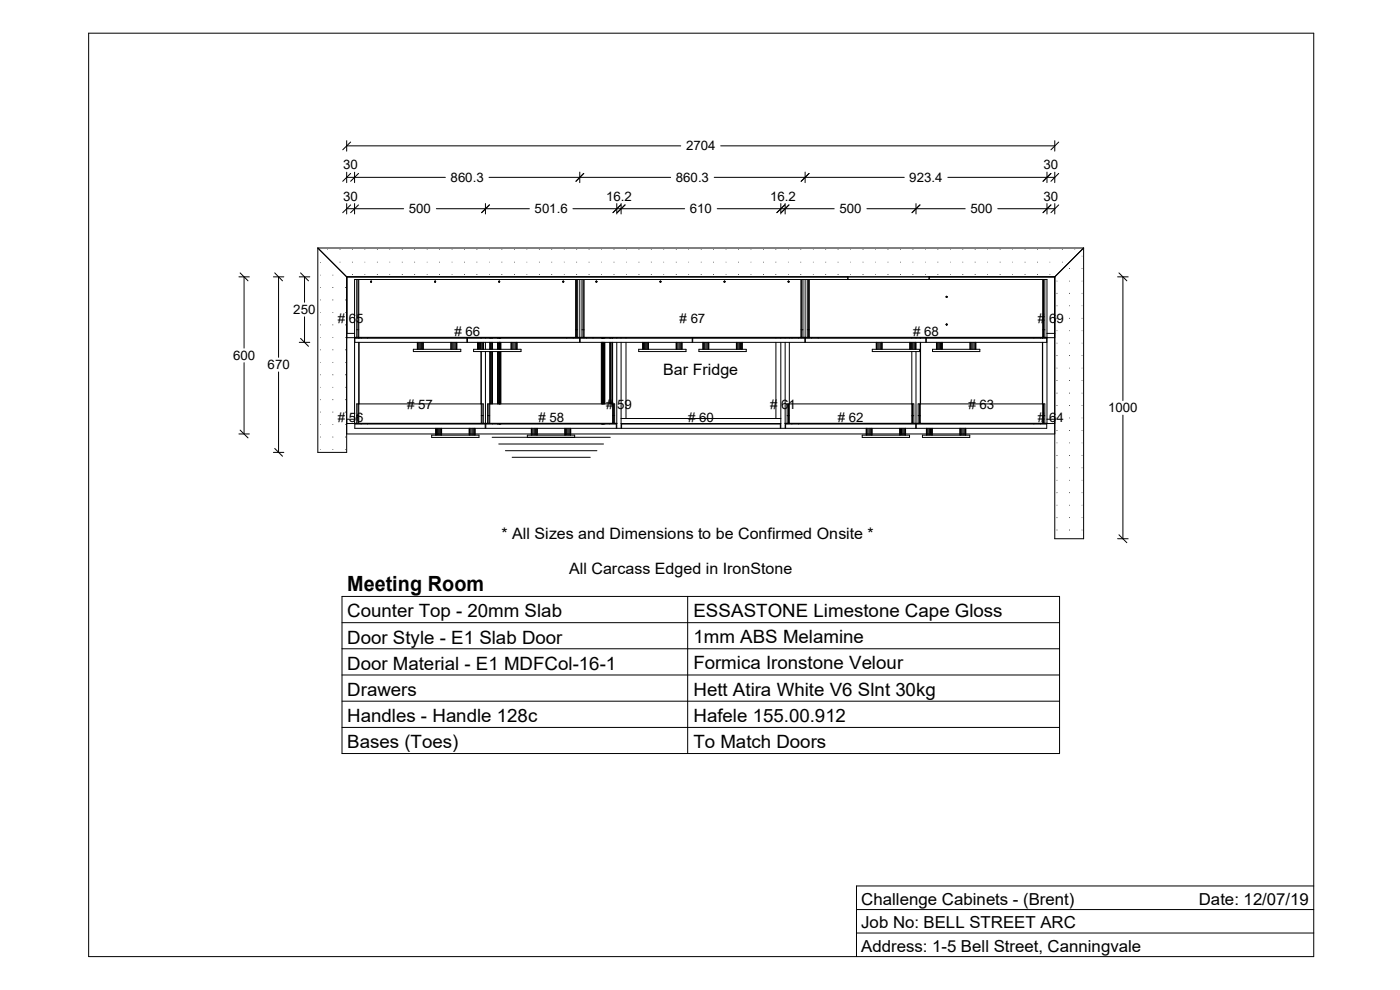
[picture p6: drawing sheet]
<svg xmlns="http://www.w3.org/2000/svg" width="297mm" height="210mm" viewBox="0 0 297 210" stroke-linecap="round" stroke-linejoin="round" font-family="sans-serif">
<g fill="none" stroke="#000" stroke-width=".21">
<path d="M18.8 7h259.9v195.9h-259.9zM73.5 29.9v2.2M73.5 36.5v2.2M73.5 37.6h21M73.5 30.9h70.9M74.4 36.8l-1.7 1.7M74.4 30.1l-1.7 1.7M75.2 36.5v2.2M76.1 36.8l-1.7 1.7M103.7 37.6h38.6M123 36.5v2.2M123.8 36.8l-1.6 1.7"/>
<path d="M151.5 37.6h40.3M152.9 30.9h70.9M170.8 36.5v2.2M171.6 36.8l-1.6 1.7M201.1 37.6h22.7M222.1 36.5v2.2M223 36.8l-1.7 1.7M223.8 29.9v2.2M223.8 36.5v2.2M224.6 36.8l-1.6 1.7M224.6 30.1l-1.6 1.7M50.7 58.7h2.2"/>
<path d="M50.9 57.9l1.7 1.7M51.8 58.7v15.1M58 58.7h2.2M58.3 57.9l1.6 1.7M59.1 58.7v17.1M63.5 58.7h2.2M63.8 57.9l1.6 1.7M64.6 58.7v5.4M67.4 52.6v43.4h6.1v-37.3M67.4 52.6l6.1 6.1M67.4 52.6h162.5M73.5 58.7h150.3"/>
<path d="M73.5 43.2v2.2M73.5 44.3h12.1M73.6 58.7v12M74.4 43.5l-1.7 1.6M75.2 43.2v2.2M75.7 59.3v12.3M76 59.3v12.3M76.1 43.5l-1.7 1.6M76.1 59.3v12.4M78.7 59.8h.1M78.8 59.7h-.1v.1M78.8 59.7l-.1 .1"/>
<path d="M92.2 59.7l.2 .1M92.3 59.6h.1M92.4 59.6v.1M92.4 59.8h.1M92.4 59.7v.1M92.6 44.3h19.7M103 43.2v2.2M103.8 43.5l-1.6 1.6M105.8 59.7l.2 .1M105.9 59.6h.1M106 59.6v.1M106 59.8h.1"/>
<path d="M106 59.7v.1M119.4 59.8h.1M119.5 59.6l-.1 .2M119.5 59.6l.1 .1M119.6 59.8h-.1M119.6 59.7h.1M119.6 59.8h.1M119.6 59.7v.1M121.6 44.3h23.7M122.1 59.3v12.3M122.3 59.3v12.3M122.5 59.3v12.3"/>
<path d="M123 59.3v12.3M123.5 59.3v12.3M123.7 59.3v12.3M123.9 59.3v12.3M130.9 43.2v2.2M131.7 43.5l-1.7 1.6M131.8 43.2v2.2M132.6 43.5l-1.7 1.6M140 59.7v.1M140 59.8h.1M140 59.7h.1M140.1 59.6l.1 .1-.1 .1"/>
<path d="M140.1 59.6l-.1 .1M152.2 44.3h24.8M153.6 59.7v.1M153.6 59.8h.1M153.6 59.7h.1M153.7 59.6l.1 .1-.1 .1M153.7 59.6l-.1 .1M165.7 43.2v2.2M166.5 43.5l-1.7 1.6M166.6 43.2v2.2M167.2 59.7v.1M167.2 59.8h.1"/>
<path d="M167.2 59.7h.1M167.3 59.6l.1 .1-.1 .1M167.3 59.6l-.1 .1M167.4 43.5l-1.7 1.6M169.9 59.3v12.3M170.1 59.3v12.3M170.3 59.3v12.3M170.8 59.3v12.3M171.3 59.3v12.3M171.5 59.3v12.3M171.7 59.3v12.3M179.9 58.7v.6"/>
<path d="M183.9 44.3h20.9M194.3 43.2v2.2M195.2 43.5l-1.7 1.6M197.1 58.7v.6M211.7 44.3h12.1M221.2 59.3v12.4M221.4 59.3v12.3M221.7 59.3v12.3M222.1 43.2v2.2M223 43.5l-1.7 1.6M223.8 43.2v2.2M224.6 43.5l-1.6 1.6"/>
<path d="M229.9 52.6v61.7h-6.1v-55.6M229.9 52.6l-6.1 6.1M237.1 58.7h2.2M237.4 57.9l1.7 1.7M238.2 58.7v26.3M51.8 76.9v15.2M59.1 78.9v17.1M63.5 72.6h2.2M63.8 71.8l1.6 1.7M64.6 67.2v5.4M73.5 70.7h1.7M73.5 71.6h150.3"/>
<path d="M75.2 71.6h146.9M75.3 71.7h23.7v.9h-23.7zM75.7 70h.4M76.1 72.6v17.2M76.2 71.6v.1M76.2 72.6v13.1M76.6 71.6v.1M78 71.6v.1M87.7 74.1h10.1v.5h-10.1zM88.5 72.6v1.5M88.6 72.6v1.5M88.7 72.6v1.5"/>
<path d="M88.9 72.6v1.5M89.2 72.6v1.5M89.4 72.6v1.5M89.6 72.6v1.5M89.8 72.6v1.5M95.6 72.6v1.5M95.7 72.6v1.5M95.9 72.6v1.5M96.1 72.6v1.5M96.3 72.6v1.5M96.5 72.6v1.5M96.7 72.6v1.5"/>
<path d="M96.9 72.6v1.5M99.2 71.7h23.8v.9h-23.8zM100.5 74.1h10v.5h-10zM101.3 72.6v1.5M101.4 72.6v1.5M101.5 72.6v1.5M101.7 72.6v1.5M101.9 72.6v1.5M102 71.6v.1M102 74.6v11.1M102.1 71.6v.1M102.1 74.6v15.2"/>
<path d="M102.2 72.6v1.5M102.4 72.6v1.5M102.5 72.6v1.5M102.6 72.6v1.5M103 71.6v.1M103 72.6v1.5M103 74.6v15.2M103.9 71.6v.1M103.9 72.6v1.5M103.9 74.6v15.2M104 71.6v.1M104 72.6v1.5"/>
<path d="M104 74.6v11.1M104.3 71.6v.1M104.3 72.6v1.5M104.3 74.6v11.1M104.4 71.6v.1M104.4 72.6v1.5M104.4 74.6v11.1M104.5 71.6v.1M104.5 72.6v1.5M104.5 74.6v11.1M105.6 71.6v.1M105.6 72.6v1.5"/>
<path d="M105.6 74.6v11.1M105.8 71.6v.1M105.8 72.6v1.5M105.8 74.6v11.1M105.9 71.6v.1M105.9 72.6v1.5M105.9 74.6v11.1M106 71.6v.1M106 72.6v1.5M106 74.6v11.1M106.1 71.6v.1M106.1 72.6v1.5"/>
<path d="M106.1 74.6v11.1M106.2 71.6v.1M106.2 72.6v1.5M106.2 74.6v11.1M106.3 71.6v.1M106.3 72.6v1.5M106.3 74.6v11.1M108.4 72.6v1.5M108.5 72.6v1.5M108.6 72.6v1.5M108.8 72.6v1.5M109.1 72.6v1.5"/>
<path d="M109.3 72.6v1.5M109.5 72.6v1.5M109.6 72.6v1.5M109.7 72.6v1.5M120.2 71.6v.1M121.6 71.6v.1M122.1 70h.4M123.1 71.7h23.8v.9h-23.8zM123.5 70h.4M124.4 71.6v.1M125.8 71.6v.1M127.6 71.6v.1"/>
<path d="M127.6 72.6v13.1M127.7 71.6v.1M127.7 72.6v13.1M127.8 71.6v.1M127.8 72.6v13.1M127.9 71.6v.1M127.9 72.6v13.1M128 71.6v.1M128 72.6v13.1M128.1 71.6v.1M128.1 72.6v13.1M128.3 71.6v.1"/>
<path d="M128.3 72.6v13.1M129.4 71.6v.1M129.4 72.6v13.1M129.5 71.6v.1M129.5 72.6v13.1M129.6 71.6v.1M129.6 72.6v13.1M129.8 71.6v.1M129.8 72.6v13.1M129.9 71.6v.1M129.9 72.6v13.1M130 71.6v.1"/>
<path d="M130 72.6v17.2M130.9 71.6v.1M130.9 72.6v18.3h.9v-18.3M131.8 71.6v.1M132.8 71.6v.1M132.8 72.6v16.2M135.5 74.1h10v.5h-10zM136.3 72.6v1.5M136.4 72.6v1.5M136.5 72.6v1.5M136.7 72.6v1.5M137 72.6v1.5"/>
<path d="M137.2 72.6v1.5M137.4 72.6v1.5M137.6 72.6v1.5M143.5 72.6v1.5M143.6 72.6v1.5M143.8 72.6v1.5M144.1 72.6v1.5M144.3 72.6v1.5M144.5 72.6v1.5M144.6 72.6v1.5M144.7 72.6v1.5M147 71.7h23.8v.9h-23.8z"/>
<path d="M148.3 74.1h10v.5h-10zM149.1 72.6v1.5M149.2 72.6v1.5M149.3 72.6v1.5M149.5 72.6v1.5M149.7 72.6v1.5M150 72.6v1.5M150.2 72.6v1.5M150.3 72.6v1.5M150.4 72.6v1.5M156.2 72.6v1.5M156.3 72.6v1.5"/>
<path d="M156.4 72.6v1.5M156.6 72.6v1.5M156.9 72.6v1.5M157.1 72.6v1.5M157.3 72.6v1.5M157.4 72.6v1.5M164.6 71.6v.1M164.6 72.6v16.2M165.7 71.6v.1M165.7 72.6v18.3h.9v-18.3M166.6 71.6v.1M167.5 71.6v.1"/>
<path d="M167.5 72.6v17.2M168 71.6v.1M169.4 71.6v.1M169.9 70h.4M170.9 71.7h25.5v.9h-25.5zM171.3 70h.4M172.2 71.6v.1M173.6 71.6v.1M185.1 74.1h10v.5h-10zM185.9 72.6v1.5M186.1 72.6v1.5M186.3 72.6v1.5"/>
<path d="M186.5 72.6v1.5M186.8 72.6v1.5M187 72.6v1.5M187.1 72.6v1.5M193 72.6v1.5M193.1 72.6v1.5M193.2 72.6v1.5M193.4 72.6v1.5M193.4 71.6v.1M193.4 74.6v15.2M193.6 72.6v1.5M193.9 72.6v1.5"/>
<path d="M194.1 72.6v1.5M194.2 72.6v1.5M194.3 72.6v1.5M194.3 71.6v.1M194.3 74.6v15.2M195.2 71.6v.1M195.2 72.6v17.2M195.3 71.6v.1M195.3 72.6v13.1M196.5 71.7h25.6v.9h-25.6zM197.8 74.1h10.1v.5h-10.1zM198.7 72.6v1.5"/>
<path d="M198.9 72.6v1.5M199.1 72.6v1.5M199.3 72.6v1.5M199.5 72.6v1.5M199.7 72.6v1.5M199.9 72.6v1.5M200.7 68.8l.1 .2M200.8 68.8h-.1M200.8 68.8h.1M200.8 62.8v.3l.1-.2M200.8 62.8l.1 .1M200.9 62.9h.1"/>
<path d="M200.9 68.9l-.1 .1M200.9 68.8h.1M200.9 68.9h.1M200.9 68.8v.1M205.8 72.6v1.5M206 72.6v1.5M206.2 72.6v1.5M206.4 72.6v1.5M206.6 72.6v1.5M206.9 72.6v1.5M207 72.6v1.5M219.3 71.6v.1"/>
<path d="M220.7 71.6v.1M221.2 71.6v.1M221.2 72.6v13.1M221.2 70h.5M221.2 72.6v17.2M222.1 70.7h1.7M50.7 92.1h2.2M50.9 91.2l1.7 1.7M58 96h2.2M58.3 95.1l1.6 1.7M73.5 88.9h1.7M73.5 89.8h57.4"/>
<path d="M73.5 92.1h150.3M75.2 89.8v-30.5h146.9v30.5M75.2 89.8h55.7M75.3 90h27.6v.9h-27.6zM75.7 89.8v-4.1h26.8v4.1M75.7 88.2h.4M76 85.7v4.1M76.6 89.8v.2M78 89.8v.2M91.6 92.3h10v.5h-10zM92.4 90.9v1.4M92.5 90.9v1.4"/>
<path d="M92.6 90.9v1.4M92.8 90.9v1.4M93.1 90.9v1.4M93.3 90.9v1.4M93.5 90.9v1.4M93.6 90.9v1.4M93.7 90.9v1.4M99.5 90.9v1.4M99.6 90.9v1.4M99.7 90.9v1.4M99.9 90.9v1.4M100.2 90.9v1.4"/>
<path d="M100.4 90.9v1.4M100.6 90.9v1.4M100.8 90.9v1.4M102.1 88.2h.4M102.3 85.7v4.1M103.1 90h27.6v.9h-27.6zM103.4 89.8v-4.1h27v4.1M103.4 88.2h.5M103.7 85.7v4.1M104.4 92.8h25.1M104.5 89.8v.2M105.6 89.8v.2"/>
<path d="M105.8 89.8v.2M105.8 94.2h22.2M105.9 89.8v.2M106 89.8v.2M106.1 89.8v.2M106.2 89.8v.2M106.3 89.8v.2M107.2 95.6h19.4M108.7 97h16.5M111.9 92.3h10v.5h-10zM112.7 90.9v1.4M112.8 90.9v1.4"/>
<path d="M112.9 90.9v1.4M113.1 90.9v1.4M113.4 90.9v1.4M113.6 90.9v1.4M113.8 90.9v1.4M113.9 90.9v1.4M114 90.9v1.4M119.8 90.9v1.4M119.9 90.9v1.4M120 90.9v1.4M120.2 90.9v1.4M120.5 90.9v1.4"/>
<path d="M120.7 90.9v1.4M120.9 90.9v1.4M121 90.9v1.4M121.1 90.9v1.4M127.6 89.8v.2M127.7 89.8v.2M127.8 89.8v.2M127.9 89.8v.2M128 89.8v.2M128.1 89.8v.2M128.3 89.8v.2M129.4 89.8v.2"/>
<path d="M130 88.2h.4M130.1 85.7v4.1M131.8 89.8h33.9M131.8 88.8h33.9M131.9 90h33.6v.9h-33.6zM166.6 89.8h57.2M166.6 89.8h55.5M166.7 90h27.6v.9h-27.6zM167 89.8v-4.1h26.9v4.1M167 88.2h.5M167.3 85.7v4.1M168 89.8v.2"/>
<path d="M169.4 89.8v.2M182.9 92.3h10.1v.5h-10.1zM183.8 90.9v1.4M183.9 90.9v1.4M184.1 90.9v1.4M184.4 90.9v1.4M184.6 90.9v1.4M184.8 90.9v1.4M185 90.9v1.4M190.9 90.9v1.4M191.1 90.9v1.4M191.3 90.9v1.4"/>
<path d="M191.5 90.9v1.4M191.7 90.9v1.4M191.9 90.9v1.4M192.1 90.9v1.4M193.4 88.2h.5M193.6 85.7v4.1M194.4 90h27.7v.9h-27.7zM194.8 89.8v-4.1h26.9v4.1M194.8 88.2h.4M195.1 85.7v4.1M195.7 92.3h10v.5h-10zM196.5 90.9v1.4"/>
<path d="M196.6 90.9v1.4M196.7 90.9v1.4M196.9 90.9v1.4M197.2 90.9v1.4M197.4 90.9v1.4M197.6 90.9v1.4M197.7 90.9v1.4M197.8 90.9v1.4M203.6 90.9v1.4M203.7 90.9v1.4M203.8 90.9v1.4M204 90.9v1.4"/>
<path d="M204.3 90.9v1.4M204.5 90.9v1.4M204.7 90.9v1.4M204.8 90.9v1.4M204.9 90.9v1.4M219.3 89.8v.2M220.7 89.8v.2M221.2 88.2h.5M221.4 85.7v4.1M222.1 88.9h1.7M238.2 88.1v26.2M237.1 114.3h2.2"/>
<path d="M237.4 113.4l1.7 1.7M72.6 126.5h152.2v33.4h-152.2zM72.6 137.6h152.2M72.6 132.1h152.2M145.9 126.5v33.4M72.6 148.8h152.2M72.6 154.3h152.2M72.6 143.2h152.2M181.7 197.9h97M181.7 193h97M278.7 187.9h-97v15"/>
<circle cx="126.5" cy="59.7" r=".11"/>
</g>
<g fill="#000">
<path d="M67.9 58.3l.1 .1zM70.5 58.3l.2 .1z" fill-rule="evenodd"/>
<path d="M67.9 55.6l.1 .2zM70.5 55.7l.1 .1z" fill-rule="evenodd"/>
<path d="M67.9 76.8l.1 .1zM70.5 76.8l.2 .1zM73.2 76.8l.2 .1zM67.9 79.4l.1 .2zM70.5 79.4h.2v.2h-.2zM73.2 79.4h.2v.2h-.2zM67.9 82.1l.1 .1zM70.5 82.1l.2 .1zM73.2 82.1l.2 .1zM67.9 84.7l.1 .2zM70.5 84.7h.2v.2h-.2zM73.2 84.7h.2v.2h-.2zM67.9 87.3l.1 .2zM70.5 87.3h.2v.2h-.2zM73.2 87.3h.2v.2h-.2zM67.9 90l.1 .1zM70.5 90l.2 .1zM73.2 90l.2 .1zM67.9 92.6l.1 .2zM70.5 92.6h.2v.2h-.2zM73.2 92.6h.2v.2h-.2zM67.9 95.3l.1 .1zM70.5 95.3l.2 .1zM73.2 95.3l.2 .1z" fill-rule="evenodd"/>
<path d="M72.1 55.5l.1 .2zM74.7 55.5l.1 .2zM77.3 55.5l.2 .2zM80 55.5l.1 .2zM82.6 55.5l.2 .2zM85.3 55.5l.1 .2zM87.9 55.5l.2 .2zM90.6 55.5l.1 .2zM93.2 55.5l.1 .2zM95.8 55.5l.2 .2zM98.5 55.5l.1 .2zM101.1 55.5l.2 .2zM103.8 55.5l.1 .2zM106.4 55.5l.2 .2zM109.1 55.5l.1 .2zM111.7 55.5l.1 .2zM114.3 55.5l.2 .2zM117 55.5l.1 .2zM119.6 55.5l.2 .2zM122.3 55.5l.1 .2zM124.9 55.5l.2 .2zM127.6 55.5l.1 .2zM130.2 55.5l.1 .2zM132.8 55.5l.2 .2zM135.5 55.5l.1 .2zM138.1 55.5l.2 .2zM140.8 55.5l.1 .2zM143.4 55.5l.2 .2zM146 55.5l.2 .2zM148.7 55.5l.1 .2zM151.3 55.5l.2 .2zM154 55.5l.1 .2zM156.6 55.5l.2 .2zM159.3 55.5l.1 .2zM161.9 55.5l.2 .2zM164.5 55.5l.2 .2zM167.2 55.5l.1 .2zM169.8 55.5l.2 .2zM172.5 55.5l.1 .2zM175.1 55.5l.2 .2zM177.7 55.5l.2 .2zM180.4 55.5l.1 .2zM183 55.5l.2 .2zM185.7 55.5l.1 .2zM188.3 55.5l.2 .2zM191 55.5l.1 .2zM193.6 55.5l.2 .2zM196.3 55.5l.1 .2zM198.9 55.5l.2 .2zM201.5 55.5l.2 .2zM204.2 55.5l.1 .2zM206.8 55.5l.2 .2zM209.5 55.5l.1 .2zM212.1 55.5l.2 .2zM214.8 55.5l.1 .2zM217.4 55.5l.2 .2zM220 55.5l.2 .2zM222.7 55.5l.1 .2zM225.3 55.5l.2 .2zM69.4 52.9l.2 .1zM72.1 52.9l.1 .1zM74.7 52.9l.1 .1zM77.3 52.9l.2 .1zM80 52.9l.1 .1zM82.6 52.9l.2 .1zM85.3 52.9l.1 .1zM87.9 52.9l.2 .1zM90.6 52.9l.1 .1zM93.2 52.9l.1 .1zM95.8 52.9l.2 .1zM98.5 52.9l.1 .1zM101.1 52.9l.2 .1zM103.8 52.9l.1 .1zM106.4 52.9l.2 .1zM109.1 52.9l.1 .1zM111.7 52.9l.1 .1zM114.3 52.9l.2 .1zM117 52.9l.1 .1zM119.6 52.9l.2 .1zM122.3 52.9l.1 .1zM124.9 52.9l.2 .1zM127.6 52.9l.1 .1zM130.2 52.9l.1 .1zM132.8 52.9l.2 .1zM135.5 52.9l.1 .1zM138.1 52.9l.2 .1zM140.8 52.9l.1 .1zM143.4 52.9l.2 .1zM146 52.9l.2 .1zM148.7 52.9l.1 .1zM151.3 52.9l.2 .1zM154 52.9l.1 .1zM156.6 52.9l.2 .1zM159.3 52.9l.1 .1zM161.9 52.9l.2 .1zM164.5 52.9l.2 .1zM167.2 52.9l.1 .1zM169.8 52.9l.2 .1zM172.5 52.9l.1 .1zM175.1 52.9l.2 .1zM177.7 52.9l.2 .1zM180.4 52.9l.1 .1zM183 52.9l.2 .1zM185.7 52.9l.1 .1zM188.3 52.9l.2 .1zM191 52.9l.1 .1zM193.6 52.9l.2 .1zM196.3 52.9l.1 .1zM198.9 52.9l.2 .1zM201.5 52.9l.2 .1zM204.2 52.9l.1 .1zM206.8 52.9l.2 .1zM209.5 52.9l.1 .1zM212.1 52.9l.2 .1zM214.8 52.9l.1 .1zM217.4 52.9l.2 .1zM220 52.9l.2 .1zM222.7 52.9l.1 .1zM225.3 52.9l.2 .1zM228 52.9l.1 .1zM74.7 58.2h.1v.1h-.1zM77.3 58.2l.2 .1zM80 58.2h.1v.1h-.1zM82.6 58.2l.2 .1zM85.3 58.2h.1v.1h-.1zM87.9 58.2h.2v.1h-.2zM90.6 58.2l.1 .1zM93.2 58.2h.1v.1h-.1zM95.8 58.2l.2 .1zM98.5 58.2h.1v.1h-.1zM101.1 58.2h.2v.1h-.2zM103.8 58.2l.1 .1zM106.4 58.2h.2v.1h-.2zM109.1 58.2h.1v.1h-.1zM111.7 58.2l.1 .1zM114.3 58.2h.2v.1h-.2zM117 58.2h.1v.1h-.1zM119.6 58.2l.2 .1zM122.3 58.2h.1v.1h-.1zM124.9 58.2h.2v.1h-.2zM127.6 58.2l.1 .1zM130.2 58.2h.1v.1h-.1zM132.8 58.2l.2 .1zM135.5 58.2h.1v.1h-.1zM138.1 58.2h.2v.1h-.2zM140.8 58.2l.1 .1zM143.4 58.2h.2v.1h-.2zM146 58.2l.2 .1zM148.7 58.2h.1v.1h-.1zM151.3 58.2h.2v.1h-.2zM154 58.2l.1 .1zM156.6 58.2h.2v.1h-.2zM159.3 58.2l.1 .1zM161.9 58.2h.2v.1h-.2zM164.5 58.2h.2v.1h-.2zM167.2 58.2l.1 .1zM169.8 58.2h.2v.1h-.2zM172.5 58.2l.1 .1zM175.1 58.2h.2v.1h-.2zM177.7 58.2h.2v.1h-.2zM180.4 58.2l.1 .1zM183 58.2h.2v.1h-.2zM185.7 58.2l.1 .1zM188.3 58.2h.2v.1h-.2zM191 58.2h.1v.1h-.1zM193.6 58.2h.2v.1h-.2zM196.3 58.2l.1 .1zM198.9 58.2h.2v.1h-.2zM201.5 58.2l.2 .1zM204.2 58.2h.1v.1h-.1zM206.8 58.2h.2v.1h-.2zM209.5 58.2l.1 .1zM212.1 58.2h.2v.1h-.2zM214.8 58.2l.1 .1zM217.4 58.2h.2v.1h-.2zM220 58.2h.2v.1h-.2zM222.7 58.2l.1 .1z" fill-rule="evenodd"/>
<path d="M226.8 56.9h.2v.2h-.2zM229.5 56.9l.1 .2zM229.5 54.3l.1 .1z" fill-rule="evenodd"/>
<path d="M67.9 74.1l.1 .2zM70.5 74.1h.2v.2h-.2zM73.2 74.1h.2v.2h-.2zM67.9 71.5l.1 .1zM70.5 71.5l.2 .1zM73.2 71.5l.2 .1zM67.9 68.8l.1 .2zM70.5 68.8h.2v.2h-.2zM73.2 68.8h.2v.2h-.2zM67.9 66.2l.1 .1zM70.5 66.2l.2 .1zM73.2 66.2l.2 .1zM67.9 63.5l.1 .2zM70.5 63.5h.2v.2h-.2zM73.2 63.5h.2v.2h-.2zM67.9 60.9l.1 .2zM70.5 60.9h.2v.2h-.2zM73.2 60.9h.2v.2h-.2z" fill-rule="evenodd"/>
<path d="M224.2 83.3h.1v.2h-.1zM226.8 83.3h.2v.2h-.2zM229.5 83.3l.1 .2zM224.2 80.6h.1v.2h-.1zM226.8 80.6h.2v.2h-.2zM229.5 80.6l.1 .2zM224.2 78l.1 .1zM226.8 78l.2 .1zM229.5 78l.1 .1zM224.2 75.4h.1v.1h-.1zM226.8 75.4h.2v.1h-.2zM229.5 75.4l.1 .1zM224.2 72.7l.1 .2zM226.8 72.7l.2 .2zM229.5 72.7l.1 .2zM224.2 70.1l.1 .1zM226.8 70.1l.2 .1zM229.5 70.1l.1 .1zM224.2 67.4h.1v.2h-.1zM226.8 67.4h.2v.2h-.2zM229.5 67.4l.1 .2zM224.2 64.8l.1 .1zM226.8 64.8l.2 .1zM229.5 64.8l.1 .1zM224.2 62.1h.1v.2h-.1zM226.8 62.1h.2v.2h-.2zM229.5 62.1l.1 .2zM224.2 59.6l.1 .1zM226.8 59.6l.2 .1zM229.5 59.6l.1 .1z" fill-rule="evenodd"/>
<path d="M224.2 85.9h.1v.2h-.1zM226.8 85.9h.2v.2h-.2zM229.5 85.9l.1 .2zM224.2 88.6l.1 .1zM226.8 88.6l.2 .1zM229.5 88.6l.1 .1zM224.2 91.2h.1v.2h-.1zM226.8 91.2h.2v.2h-.2zM229.5 91.2l.1 .2zM224.2 93.9l.1 .1zM226.8 93.9l.2 .1zM229.5 93.9l.1 .1zM224.2 96.5h.1v.2h-.1zM226.8 96.5h.2v.2h-.2zM229.5 96.5l.1 .2zM224.2 99.1h.1v.2h-.1zM226.8 99.1h.2v.2h-.2zM229.5 99.1l.1 .2zM224.2 101.8l.1 .1zM226.8 101.8l.2 .1zM229.5 101.8l.1 .1zM224.2 104.4h.1v.2h-.1zM226.8 104.4h.2v.2h-.2zM229.5 104.4l.1 .2zM224.2 107.1l.1 .1zM226.8 107.1l.2 .1zM229.5 107.1l.1 .1zM224.2 109.7h.1v.2h-.1zM226.8 109.7h.2v.2h-.2zM229.5 109.7l.1 .2zM224.2 112.4h.1v.1h-.1zM226.8 112.4h.2v.1h-.2zM229.5 112.4l.1 .1z" fill-rule="evenodd"/>
</g>
<text font-size="4.4" x="73.7" y="125.4">Meeting Room</text>
<g font-size="3.9">
<text x="73.7" y="131">Counter Top - 20mm Slab</text>
<text x="147.1" y="130.9">ESSASTONE Limestone Cape Gloss</text>
<text x="73.7" y="136.5">Door Style - E1 Slab Door</text>
<text x="147.1" y="136.4">1mm ABS Melamine</text>
<text x="73.7" y="142.1">Door Material - E1 MDFCol-16-1</text>
<text x="147.1" y="142">Formica Ironstone Velour</text>
<text x="73.7" y="147.6">Drawers</text>
<text x="147.1" y="147.6">Hett Atira White V6 Slnt 30kg</text>
<text x="73.7" y="153.2">Handles - Handle 128c</text>
<text x="147.1" y="153.1">Hafele 155.00.912</text>
<text x="73.7" y="158.8">Bases (Toes)</text>
<text x="147.1" y="158.7">To Match Doors</text>
</g>
<g font-size="3.5">
<text x="182.7" y="191.9">Challenge Cabinets - (Brent)</text>
<text x="254.3" y="191.9">Date: 12/07/19</text>
<text x="182.7" y="196.9">Job No: BELL STREET ARC</text>
<text x="182.7" y="201.9">Address: 1-5 Bell Street, Canningvale</text>
</g>
<g font-size="3.3">
<text x="140.7" y="79.6">Bar Fridge</text>
<text x="106.4" y="114.3">* All Sizes and Dimensions to be Confirmed Onsite *</text>
<text x="120.7" y="121.7">All Carcass Edged in IronStone</text>
</g>
<g font-size="2.8">
<text x="72.8" y="35.9">30</text>
<text x="145.5" y="31.9">2704</text>
<text x="221.4" y="35.9">30</text>
<text x="95.6" y="38.6">860.3</text>
<text x="143.4" y="38.6">860.3</text>
<text x="192.9" y="38.6">923.4</text>
<text x="72.8" y="42.6">30</text>
<text x="86.7" y="45.3">500</text>
<text x="113.4" y="45.3">501.6</text>
<text x="128.6" y="42.6">16.2</text>
<text x="146.3" y="45.3">610</text>
<text x="163.4" y="42.6">16.2</text>
<text x="178.1" y="45.3">500</text>
<text x="205.9" y="45.3">500</text>
<text x="221.4" y="42.6">30</text>
<text x="62.2" y="66.6">250</text>
<text x="71.7" y="68.6"># 65</text>
<text x="96.4" y="71.3"># 66</text>
<text x="144.2" y="68.6"># 67</text>
<text x="193.7" y="71.3"># 68</text>
<text x="220.2" y="68.6"># 69</text>
<text x="49.4" y="76.4">600</text>
<text x="56.8" y="78.3">670</text>
<text x="71.7" y="89.6"># 56</text>
<text x="86.4" y="86.8"># 57</text>
<text x="114.2" y="89.6"># 58</text>
<text x="128.6" y="86.8"># 59</text>
<text x="146" y="89.6"># 60</text>
<text x="163.4" y="86.8"># 61</text>
<text x="177.7" y="89.6"># 62</text>
<text x="205.5" y="86.8"># 63</text>
<text x="220.2" y="89.6"># 64</text>
<text x="235.1" y="87.5">1000</text>
</g>
</svg>
